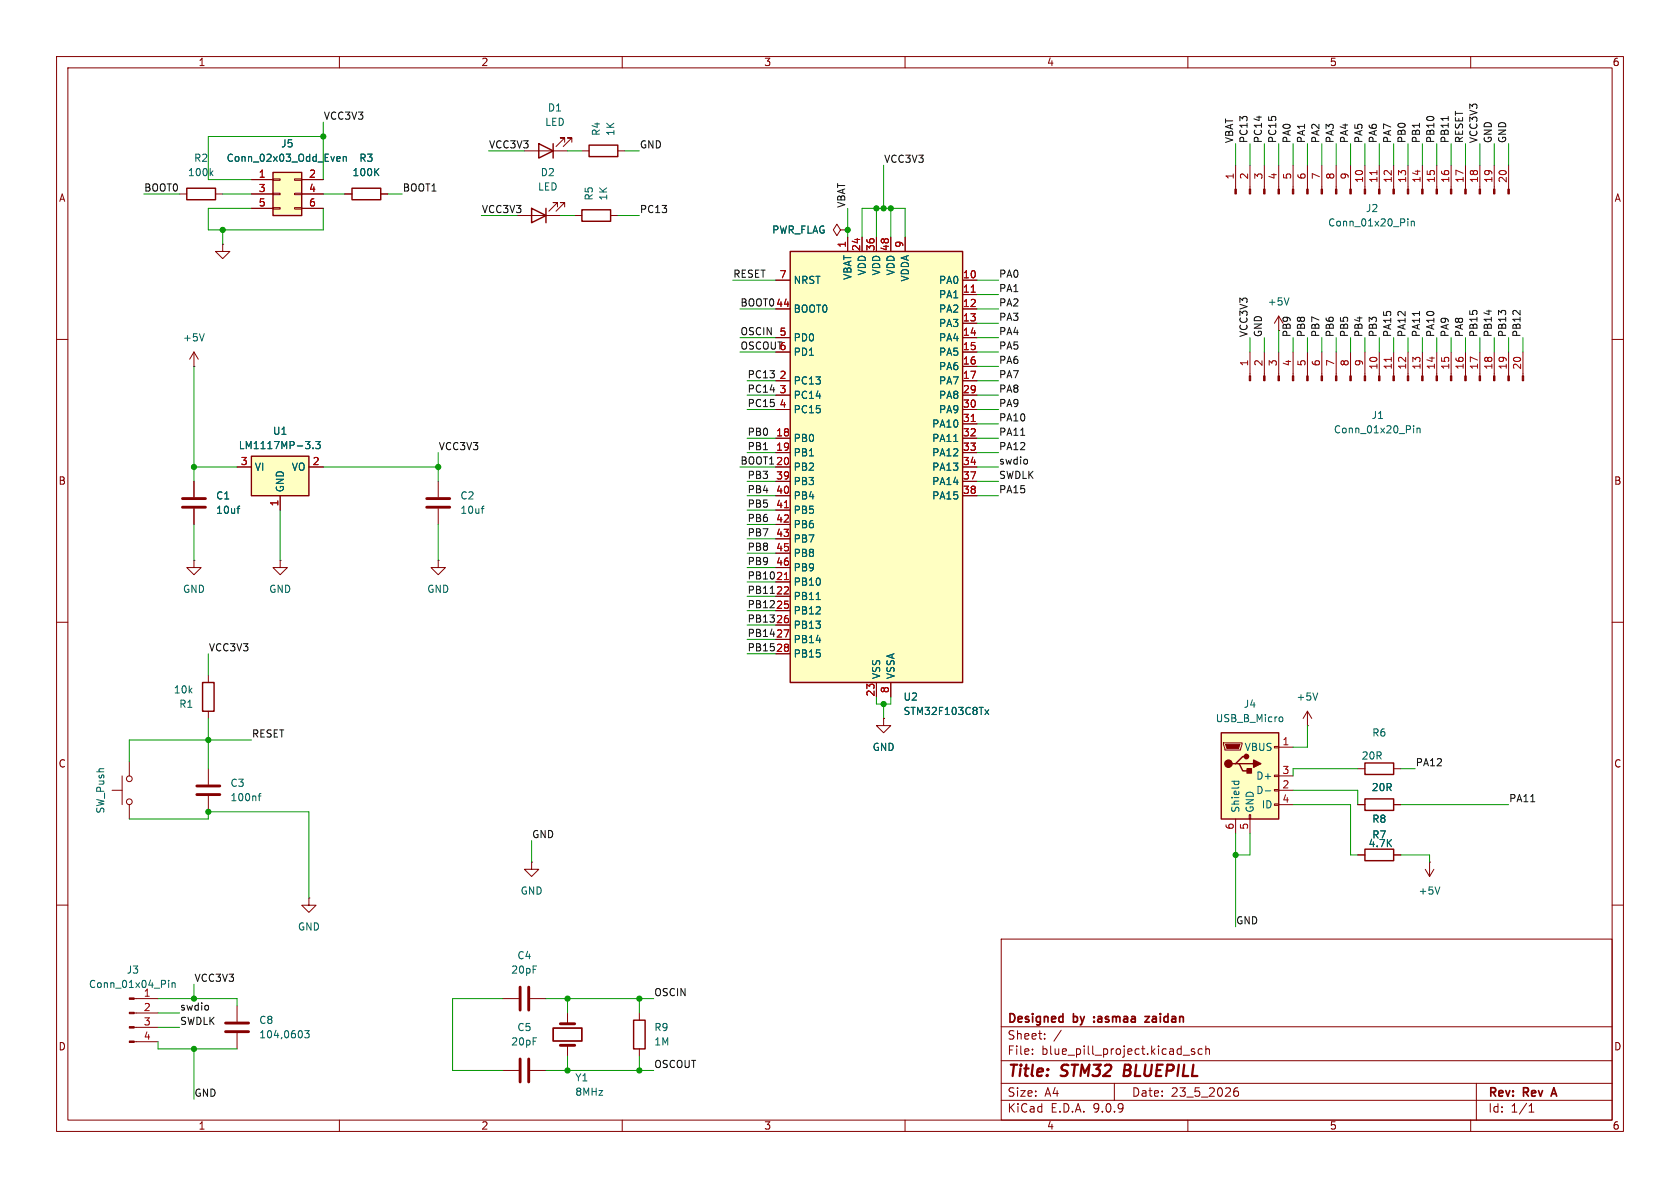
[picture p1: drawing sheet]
<svg xmlns="http://www.w3.org/2000/svg" width="297mm" height="210mm" viewBox="0 0 297 210" stroke-linecap="round" stroke-linejoin="round" font-family="sans-serif">
<g fill="none" stroke="#840000" stroke-width=".18">
<path d="M10 10h277v190h-277zM12 12h273v186h-273zM60 10v2M110 10v2M160 10v2M210 10v2M260 10v2M92.7 26.7h7.6M99.8 25.1v-.7h-.7h.7l-1.5 1.5M101.1 25.1v-.7h-.8h.8l-1.5 1.5M218.4 29.2v4.2M221 29.2v4.2"/>
<path d="M223.5 29.2v4.2M226.1 29.2v4.2M228.6 29.2v4.2M231.1 29.2v4.2M233.7 29.2v4.2M236.2 29.2v4.2M238.8 29.2v4.2M241.3 29.2v4.2M243.8 29.2v4.2M246.4 29.2v4.2M248.9 29.2v4.2M251.5 29.2v4.2"/>
<path d="M254 29.2v4.2M256.5 29.2v4.2M259.1 29.2v4.2M261.6 29.2v4.2M264.2 29.2v4.2M266.7 29.2v4.2M10 60h2M221 62.2v4.2M223.5 62.2v4.2M226.1 62.2v4.2M228.6 62.2v4.2M231.1 62.2v4.2"/>
<path d="M233.7 62.2v4.2M236.2 62.2v4.2M238.8 62.2v4.2M241.3 62.2v4.2M243.8 62.2v4.2M246.4 62.2v4.2M248.9 62.2v4.2M251.5 62.2v4.2M254 62.2v4.2M256.5 62.2v4.2M259.1 62.2v4.2M261.6 62.2v4.2"/>
<path d="M264.2 62.2v4.2M266.7 62.2v4.2M269.2 62.2v4.2M285 60h2M34.3 99.1v1.2h1.3l-1.3 1.3-1.3-1.3h1.3M34.3 99.1h.1M34.3 85.1v2.8M34.3 89.9v2.8M49.5 99.1v1.2h1.3l-1.3 1.3-1.2-1.3h1.2M49.5 99.1h.1M77.5 99.1v1.2h1.2l-1.2 1.3-1.3-1.3h1.3M77.5 99.1h.1"/>
<path d="M10 110h2M36.8 119.4v1.3M285 110h2M36.8 125.7v1.3M54.6 158.8v1.2h1.3l-1.3 1.3-1.3-1.3h1.3M54.6 158.8h.1M10 160h2M41.9 177.8v2.8M88.9 176.5h2.8M93.7 176.5h2.8M100.3 179.1v1.9M113 179.1v1.2"/>
<path d="M177 166h108v32h-108zM285 160h2M41.9 182.6v2.8M60 198v2M88.9 189.2h2.8M93.7 189.2h2.8M100.3 184.8v1.9M110 198v2M113 185.4v1.3M160 198v2M177 194.5h108M177 191.5h108"/>
<path d="M177 187.5h108M177 181.5h108M182.5 186.3v.1M182.5 185.5v.1M184.7 183.6v.1M184.7 182.8v.1M187.6 182.1l-1.3 2M197 191.5v3M209.2 186.5h1.1M210 198v2M211.2 185.5l-.4-.1-.2 .2 .1 .2 .5 .2v.3h-.6M212.5 185.5l-.4-.1-.3 .3v.4l.2 .2h.5"/>
<path d="M213.2 185.5l.2-.1 .3 .1 .1 .9M213.2 184.9v1.5M218.1 193.2l.3-.3h.4l.2 .3v.3l-.3 .3-.5-.1-.1-.2M218.8 192.3a.59 .59 0 0 0-.7 .6M260 198v2M261 191.5v6.5M270.3 196.6h.9M270.3 195.5l.4-.4v1.5"/>
</g>
<path d="M193.4 179.8v.1M202.4 179.7h.8l-.8 1h.8M97.8 181.7h5.1v2.3h-5.1zM193.4 180.5v.2M274.3 193.4h.8M274.7 192.3l-.5 1.5" fill="none" stroke="#840000" stroke-width=".3"/>
<path d="M198.9 188.2l-.3 2h.8" fill="none" stroke="#840000" stroke-width=".4"/>
<g fill="#840000" stroke="#840000" stroke-width=".18">
<path d="M220.9 66.4h.2v.9h-.2z"/>
<path d="M223.4 66.4h.2v.9h-.2z"/>
<path d="M225.9 66.4h.3v.9h-.3z"/>
<path d="M228.5 66.4h.2v.9h-.2z"/>
<path d="M231 66.4h.3v.9h-.3z"/>
<path d="M233.6 66.4h.2v.9h-.2z"/>
<path d="M236.1 66.4h.2v.9h-.2z"/>
<path d="M238.6 66.4h.3v.9h-.3z"/>
<path d="M241.2 66.4h.2v.9h-.2z"/>
<path d="M243.7 66.4h.3v.9h-.3z"/>
<path d="M246.3 66.4h.2v.9h-.2z"/>
<path d="M248.8 66.4h.2v.9h-.2z"/>
<path d="M251.3 66.4h.3v.9h-.3z"/>
<path d="M253.9 66.4h.2v.9h-.2z"/>
<path d="M256.4 66.4h.3v.9h-.3z"/>
<path d="M259 66.4h.2v.9h-.2z"/>
<path d="M261.5 66.4h.2v.9h-.2z"/>
<path d="M264 66.4h.3v.9h-.3z"/>
<path d="M266.6 66.4h.2v.9h-.2z"/>
<path d="M269.1 66.4h.3v.9h-.3z"/>
<path d="M218.3 33.4h.3v.9h-.3z"/>
<path d="M220.9 33.4h.2v.9h-.2z"/>
<path d="M223.4 33.4h.2v.9h-.2z"/>
<path d="M225.9 33.4h.3v.9h-.3z"/>
<path d="M228.5 33.4h.2v.9h-.2z"/>
<path d="M231 33.4h.3v.9h-.3z"/>
<path d="M233.6 33.4h.2v.9h-.2z"/>
<path d="M236.1 33.4h.2v.9h-.2z"/>
<path d="M238.6 33.4h.3v.9h-.3z"/>
<path d="M241.2 33.4h.2v.9h-.2z"/>
<path d="M243.7 33.4h.3v.9h-.3z"/>
<path d="M246.3 33.4h.2v.9h-.2z"/>
<path d="M248.8 33.4h.2v.9h-.2z"/>
<path d="M251.3 33.4h.3v.9h-.3z"/>
<path d="M253.9 33.4h.2v.9h-.2z"/>
<path d="M256.4 33.4h.3v.9h-.3z"/>
<path d="M259 33.4h.2v.9h-.2z"/>
<path d="M261.5 33.4h.2v.9h-.2z"/>
<path d="M264 33.4h.3v.9h-.3z"/>
<path d="M266.6 33.4h.2v.9h-.2z"/>
</g>
<path d="M243.4 30.1v.8M246 63.2v.7" fill="none" stroke="#a90000" stroke-width=".18"/>
<path d="M248.9 38.7v.1M248.9 39.1v.8M249.5 39.1v.8M249.5 39.2l.2-.1 .3 .1v.7M249.9 75.3v.1M249.9 75.7v.8M250.5 75.7v.8M250.5 75.8l.2-.1h.3l.1 .8M41.9 89.9h.5M42.4 89.5h-.3M53.9 182.2h.8l-.5 .5 .4 .1v.5l-.2 .2-.5-.2" fill="none" stroke="#006464" stroke-width=".18"/>
<path d="M95.2 25.4l2.6 1.3-2.6 1.2zM97.8 25.4v2.5M35.8 120.7h2v5h-2zM112 180.3h2v5.1h-2z" fill="none" stroke="#840000" stroke-width=".25"/>
<path d="M32.3 89.7h4M32.3 88.1h4M91.9 174.5v4.1M93.5 174.5v4.1M39.9 180.8h4M39.9 182.4h4M91.9 187.2v4.1M93.5 187.2v4.1M99.1 184.8h2.5M99.1 181h2.5" fill="none" stroke="#840000" stroke-width=".51"/>
<path d="M44.4 80.6h10.2v7h-10.2z" fill="#ffffc2"/>
<path d="M44.4 80.6h10.2v7h-10.2z" fill="none" stroke="#840000" stroke-width=".25"/>
<g fill="none" stroke="#840000" stroke-width=".18">
<path d="M148.6 40.6l-.6-1-.7 1 .7 1.1 .6-1.1h1.3M149.9 40.6h.1M34.3 64.8h.1M34.3 62.2l-.8 1.3M34.3 62.2l.8 1.3M34.3 62.2v2.6M41.9 82.6h2.5M49.5 87.6v2.6M54.6 82.6h2.5M77.5 85.1v2.8M77.5 89.9v2.8M94 152.4v1.3h1.2l-1.2 1.2-1.3-1.2h1.3"/>
<path d="M94 152.4h.1"/>
</g>
<path d="M36.1 59l-.4 1.3M54 78h.8l-.4 .5M54.7 78.7v.5M55.3 79.2v.1M55.8 78h.8l-.4 .5 .3 .2v.5l-.1 .1-.6-.1M85.1 89.9h.5M85.6 89.5h-.3" fill="none" stroke="#006464" stroke-width=".18"/>
<path d="M75.4 88.1h4.1M75.4 89.7h4.1" fill="none" stroke="#840000" stroke-width=".51"/>
<path d="M139.7 44.5h30.5v76.2h-30.5z" fill="#ffffc2"/>
<path d="M33 33.3h5.1v2h-5.1zM62.2 33.3h5.1v2h-5.1zM139.7 44.5h30.5v76.2h-30.5zM241.3 134.9h5.1v2h-5.1z" fill="none" stroke="#840000" stroke-width=".25"/>
<g fill="none" stroke="#840000" stroke-width=".18">
<path d="M31.7 34.3h1.3M38.1 34.3h1.3M61 34.3h1.2M67.3 34.3h1.3M39.4 43.2v1.3h1.2l-1.2 1.2-1.3-1.2h1.3M39.4 43.2h.1M137.2 49.5h2.5M137.2 54.6h2.5M137.2 59.7h2.5M149.9 41.9v2.6M152.4 41.9v2.6M154.9 41.9v2.6"/>
<path d="M157.5 41.9v2.6M160 41.9v2.6M170.2 49.5h2.5M170.2 54.6h2.5M170.2 59.7h2.5M170.2 52.1h2.5M170.2 57.2h2.5M226.1 58.4h.1M226.1 55.9l-.8 1.3M226.1 55.9l.7 1.3M226.1 55.9v2.5M137.2 62.2h2.5"/>
<path d="M137.2 67.3h2.5M137.2 69.9h2.5M137.2 72.4h2.5M137.2 77.5h2.5M170.2 62.2h2.5M170.2 67.3h2.5M170.2 69.9h2.5M170.2 72.4h2.5M170.2 77.5h2.5M170.2 64.8h2.5M170.2 74.9h2.5M137.2 80h2.5"/>
<path d="M137.2 82.6h2.5M137.2 85.1h2.5M137.2 87.6h2.5M137.2 90.2h2.5M137.2 92.7h2.5M137.2 95.3h2.5M137.2 97.8h2.5M170.2 80h2.5M170.2 82.6h2.5M170.2 85.1h2.5M170.2 87.6h2.5M137.2 100.3h2.5"/>
<path d="M137.2 102.9h2.5M137.2 105.4h2.5M137.2 108h2.5M137.2 110.5h2.5M137.2 113h2.5M137.2 115.6h2.5M154.9 120.7v2.5M157.5 120.7v2.5M240 135.9h1.3M246.4 135.9h1.2"/>
</g>
<path d="M171.7 51.7h.7M171.7 74.5h.7M138.7 89.8h.7M138.7 102.5h.7" fill="none" stroke="#a90000" stroke-width=".18"/>
<path d="M37.3 30.6l.3 .5M37.6 30.2l-.4 .5M66.4 30.3l.6 .8M67 29.8l-.7 .7M227.9 52.6l-.4 1.3M168.6 78h.7M144.3 106h.7M174.1 125.5l.7 .8M174.8 125.5l-.7 .8" fill="none" stroke="#006464" stroke-width=".18"/>
<path d="M48.3 30.5h5v7.6h-5z" fill="#ffffc2"/>
<path d="M48.3 30.5h5v7.6h-5zM94 36.8l2.5 1.3-2.5 1.3zM96.5 36.8v2.6M102.9 37.1h5v2h-5zM241.3 150.1h5.1v2h-5.1zM241.3 141.2h5.1v2.1h-5.1z" fill="none" stroke="#840000" stroke-width=".25"/>
<g fill="none" stroke="#840000" stroke-width=".18">
<path d="M44.4 31.8h3.9M44.4 34.3h3.9M44.4 36.8h3.9M48.3 31.6h1.2v.3h-1.2zM48.3 34.2h1.2v.2h-1.2zM48.3 36.7h1.2v.3h-1.2zM52.1 31.6h1.2v.3h-1.2zM52.1 34.2h1.2v.2h-1.2zM52.1 36.7h1.2v.3h-1.2zM53.3 31.8h3.8M53.3 34.3h3.8M53.3 36.8h3.8"/>
<path d="M91.4 38.1h7.7M98.6 36.6v-.8h-.8h.8l-1.6 1.5M99.8 36.6v-.8h-.7h.7l-1.5 1.5M101.6 38.1h1.3M107.9 38.1h1.3M156.2 127v1.3h1.3l-1.3 1.2-1.3-1.2h1.3M156.2 127h.1M231.1 128.3h.1M231.1 125.7l-.7 1.3M231.1 125.7l.8 1.3M231.1 125.7v2.6M240 151.1h1.3"/>
<path d="M240 142.2h1.3M246.4 151.1h1.2M246.4 142.2h1.2M252 153.7l.7 1.2M252.7 152.4h.1M252.7 152.4v2.5M253.5 153.7l-.8 1.2"/>
</g>
<path d="M59.7 27.7h.4v.3l-.6 .1M60.1 28.5h-.4M60.7 27.8l.2-.1h.3v.8M60.7 27.7v.8M233 122.5l-.5 1.3M254.5 156.8l-.4 1.3" fill="none" stroke="#006464" stroke-width=".18"/>
<path d="M215.9 129.5h10.2v15.3h-10.2z" fill="#ffffc2"/>
<path d="M104.1 25.7h5.1v2h-5.1zM215.9 129.5h10.2v15.3h-10.2zM218.4 135h.7l.6 1.3h1.3M219.1 135h2.5M220.3 133.7h-.6l-1.3 1.3h-.6" fill="none" stroke="#840000" stroke-width=".25"/>
<g fill="none" stroke="#840000" stroke-width=".18">
<path d="M44.4 31.8h3.9M44.4 34.3h3.9M44.4 36.8h3.9M53.3 31.8h3.8M53.3 34.3h3.8M53.3 36.8h3.8M61 34.3h1.2M67.3 34.3h1.3M102.9 26.7h1.2M109.2 26.7h1.3M137.2 49.5h2.5M137.2 54.6h2.5"/>
<path d="M137.2 59.7h2.5M149.9 40.6h.1M149.9 41.9v2.6M152.4 41.9v2.6M154.9 41.9v2.6M157.5 41.9v2.6M160 41.9v2.6M170.2 49.5h2.5M170.2 54.6h2.5M170.2 59.7h2.5M170.2 52.1h2.5M170.2 57.2h2.5"/>
<path d="M137.2 62.2h2.5M137.2 67.3h2.5M137.2 69.9h2.5M137.2 72.4h2.5M137.2 77.5h2.5M170.2 62.2h2.5M170.2 67.3h2.5M170.2 69.9h2.5M170.2 72.4h2.5M170.2 77.5h2.5M170.2 64.8h2.5M170.2 74.9h2.5"/>
<path d="M34.3 85.1v2.8M34.3 89.9v2.8M41.9 82.6h2.5M49.5 87.6v2.6M54.6 82.6h2.5M137.2 80h2.5M137.2 82.6h2.5M137.2 85.1h2.5M137.2 87.6h2.5M137.2 90.2h2.5M137.2 92.7h2.5M137.2 95.3h2.5"/>
<path d="M137.2 97.8h2.5M170.2 80h2.5M170.2 82.6h2.5M170.2 85.1h2.5M170.2 87.6h2.5M137.2 100.3h2.5M137.2 102.9h2.5M137.2 105.4h2.5M137.2 108h2.5M137.2 110.5h2.5M137.2 113h2.5M137.2 115.6h2.5"/>
<path d="M19.8 139.7h1.8M21.6 137.2v5M22.9 134.6v2.6M36.8 135.9v2.8M154.9 120.7v2.5M156.2 127h.1M157.5 120.7v2.5M216.3 131.3h3.3v.3l-.3 1h-2.8zM225.3 132h.8v.2h-.8zM225.3 137h.8v.3h-.8zM225.3 139.6h.8v.2h-.8zM226.1 132.1h2.5"/>
<path d="M226.1 137.2h2.5M226.1 139.7h2.5M22.9 142.2v2.6M36.8 140.7v2.8M218.4 144.8v2.5M220.9 144h.2v.8h-.2zM221 144.8v2.5M225.3 142.1h.8v.3h-.8zM226.1 142.2h2.5M240 142.2h1.3M240 151.1h1.3M246.4 142.2h1.2"/>
<path d="M246.4 151.1h1.2M23.7 176.5h4.2M23.7 179.1h4.2M23.7 181.6h4.2M23.7 184.2h4.2"/>
<circle cx="22.9" cy="137.7" r=".51"/>
<circle cx="22.9" cy="141.7" r=".51"/>
</g>
<g fill="#840000" stroke="#840000" stroke-width=".18">
<path d="M216.7 131.6h2.5l-.3 .7h-2z"/>
<path d="M22.9 176.4h.8v.3h-.8z"/>
<path d="M22.9 178.9h.8v.3h-.8z"/>
<path d="M22.9 181.5h.8v.2h-.8z"/>
<path d="M22.9 184h.8v.3h-.8z"/>
</g>
<g fill="#840000" stroke="#840000" stroke-width=".25">
<path d="M220.5 135.9h.7v.8h-.7z"/>
<path d="M221.6 134.4l1.3 .6-1.3 .6z"/>
<circle cx="217.2" cy="135" r=".63"/>
<circle cx="220.3" cy="133.7" r=".38"/>
</g>
<g fill="none" stroke="#006464" stroke-width=".18">
<path d="M59.7 27.7h.4v.3l-.6 .1M60.1 28.5h-.4M60.7 27.8l.2-.1h.3v.8M60.7 27.7v.8M66.4 30.3l.6 .8M67 29.8l-.7 .7M54 78h.8l-.4 .5M54.7 78.7v.5M55.3 79.2v.1M55.8 78h.8l-.4 .5 .3 .2v.5l-.1 .1-.6-.1M168.6 78h.7M41.9 89.9h.5"/>
<path d="M42.4 89.5h-.3M144.3 106h.7M174.1 125.5l.7 .8M174.8 125.5l-.7 .8M217.7 138.1h1.3M218.2 138.1v.4M219 138.1v.4M223.7 139.8h.9M226.4 126.7l.3 .1 .1 .2-.1 .5-.3 .1M45.6 140.7h.5M46.1 140.3l-.3 .2v1M29.8 173.3v.1"/>
<path d="M29.8 173.7v.9M30.4 173.7v.9M30.4 173.8l.2-.1 .3 .1 .1 .8"/>
</g>
<path d="M34.8 138.9h4.1M34.8 140.5h4.1" fill="none" stroke="#840000" stroke-width=".51"/>
<path d="M256 20.6v.7M250.9 55.1v.7M180.4 77h.8M181.6 81.3v.6M136.2 104.9h.7M270.6 141.7h.7M36.8 177.8v.6" fill="none" stroke="#0f0f0f" stroke-width=".18"/>
<g fill="none" stroke="#009600" stroke-width=".18">
<path d="M25.4 34.3h6.3M39.4 34.3h5M44.4 36.8h-7.6v3.8h20.3v-3.8M57.1 21.6v10.2M57.1 24.1h-20.3v7.7h7.6M57.1 34.3h3.9M68.6 34.3h2.5M85.1 38.1h6.3M86.4 26.7h6.3M99.1 38.1h2.5M100.3 26.7h2.6M109.2 38.1h3.8"/>
<path d="M110.5 26.7h2.5M149.9 36.8v5.1M154.9 36.8v5.1M156.2 29.2v7.6M157.5 36.8v5.1M218.4 25.4v3.8M221 25.4v3.8M223.5 25.4v3.8M226.1 25.4v3.8M228.6 25.4v3.8M231.1 25.4v3.8M233.7 25.4v3.8"/>
<path d="M236.2 25.4v3.8M238.8 25.4v3.8M241.3 25.4v3.8M243.8 25.4v3.8M246.4 25.4v3.8M248.9 25.4v3.8M251.5 25.4v3.8M254 25.4v3.8M256.5 25.4v3.8M259.1 25.4v3.8M261.6 25.4v3.8M264.2 25.4v3.8"/>
<path d="M266.7 25.4v3.8M39.4 40.6v2.6M129.5 49.5h7.7M130.8 59.7h6.4M130.8 54.6h6.4M152.4 41.9v-5.1h7.6v5.1M172.7 59.7h3.8M172.7 57.2h3.8M172.7 54.6h3.8M172.7 52.1h3.8M172.7 49.5h3.8M221 59.7v2.5"/>
<path d="M223.5 59.7v2.5M226.1 58.4v3.8M228.6 59.7v2.5M231.1 59.7v2.5M233.7 59.7v2.5M236.2 59.7v2.5M238.8 59.7v2.5M241.3 59.7v2.5M243.8 59.7v2.5M246.4 59.7v2.5M248.9 59.7v2.5M251.5 59.7v2.5"/>
<path d="M254 59.7v2.5M256.5 59.7v2.5M259.1 59.7v2.5M261.6 59.7v2.5M264.2 59.7v2.5M266.7 59.7v2.5M269.2 59.7v2.5M34.3 64.8v20.3M130.8 62.2h6.4M132.1 69.9h5.1M132.1 67.3h5.1M132.1 72.4h5.1"/>
<path d="M132.1 77.5h5.1M172.7 69.9h3.8M172.7 64.8h3.8M172.7 67.3h3.8M172.7 74.9h3.8M172.7 72.4h3.8M172.7 62.2h3.8M172.7 77.5h3.8M34.3 82.6h7.6M34.3 92.7v6.4M49.5 90.2v8.9M57.1 82.6h20.4"/>
<path d="M77.5 80v5.1M77.5 92.7v6.4M130.8 82.6h6.4M132.1 80h5.1M132.1 92.7h5.1M132.1 85.1h5.1M132.1 90.2h5.1M132.1 95.3h5.1M132.1 97.8h5.1M132.1 87.6h5.1M172.7 80h3.8M172.7 82.6h3.8"/>
<path d="M172.7 85.1h3.8M172.7 87.6h3.8M36.8 115.6v3.8M132.1 100.3h5.1M132.1 102.9h5.1M132.1 110.5h5.1M132.1 115.6h5.1M132.1 108h5.1M132.1 113h5.1M132.1 105.4h5.1M36.8 127v8.9M44.4 130.8h-21.5v3.8"/>
<path d="M154.9 123.2v1.3h2.6v-1.3M156.2 124.5v2.5M228.6 139.7h11.4v2.5M231.1 128.3v3.8h-2.5M240 135.9h-11.4v1.3M247.6 135.9h2.6M22.9 144.8h13.9v-1.3h17.8v15.3M94 148.6v3.8M218.4 147.3v16.5M221 147.3v3.8h-2.6M228.6 142.2h10.2v8.9h1.2M247.6 142.2h19.1"/>
<path d="M247.6 151.1h5.1v1.3M27.9 176.5h14v1.3M27.9 179.1h3.8M34.3 174v2.5M88.9 176.5h-8.9v12.7h8.9M96.5 176.5h19.1M100.3 176.5v2.6M113 176.5v2.6M27.9 184.2v1.2h14M27.9 181.6h3.8M34.3 185.4v8.9M96.5 189.2h19.1"/>
<path d="M100.3 186.7v2.5M113 186.7v2.5"/>
</g>
<path d="M171.7 51.7h.7M171.7 74.5h.7M138.7 89.8h.7M138.7 102.5h.7" fill="none" stroke="#a90000" stroke-width=".18"/>
<g fill="#009600" stroke="#009600" stroke-width=".18">
<circle cx="149.9" cy="40.6" r=".46"/>
<circle cx="157.5" cy="36.8" r=".46"/>
<circle cx="156.2" cy="36.8" r=".46"/>
<circle cx="154.9" cy="36.8" r=".46"/>
<circle cx="218.4" cy="151.1" r=".46"/>
<circle cx="113" cy="176.5" r=".46"/>
<circle cx="156.2" cy="124.5" r=".46"/>
<circle cx="100.3" cy="176.5" r=".46"/>
<circle cx="113" cy="189.2" r=".46"/>
<circle cx="100.3" cy="189.2" r=".46"/>
<circle cx="57.1" cy="24.1" r=".46"/>
<circle cx="39.4" cy="40.6" r=".46"/>
<circle cx="34.3" cy="82.6" r=".46"/>
<circle cx="77.5" cy="82.6" r=".46"/>
<circle cx="34.3" cy="185.4" r=".46"/>
<circle cx="36.8" cy="143.5" r=".46"/>
<circle cx="34.3" cy="176.5" r=".46"/>
<circle cx="36.8" cy="130.8" r=".46"/>
</g>
<g font-size="2.8" fill="#840000">
<text x="178" y="190.9">Title:</text>
<text x="187.7" y="190.9">STM32</text>
<text x="199.5" y="190.9">BLUEPILL</text>
</g>
<g font-size="2.1" fill="#840000">
<text x="178" y="184">Sheet:</text>
<text x="178" y="181.2">Designed</text>
<text x="189.8" y="181.2">by</text>
<text x="194.1" y="181.2">:asmaa</text>
<text x="203.8" y="181.2">zaidan</text>
<text x="178" y="186.7">File:</text>
<text x="184.1" y="186.7">blue_pill_project.kicad_sch</text>
<text x="178" y="196.9">KiCad</text>
<text x="178" y="194.1">Size:</text>
<text x="184.7" y="194.1">A4</text>
<text x="185.7" y="196.9">E.D.A.</text>
<text x="193.3" y="196.9">9.0.9</text>
<text x="200" y="194.1">Date:</text>
<text x="207" y="194.1">23_5_2026</text>
<text x="263" y="194.3">Rev:</text>
<text x="263" y="196.9">Id:</text>
<text x="267.1" y="196.9">1/1</text>
<text x="269.4" y="194.3">Rev</text>
<text x="275.1" y="194.3">A</text>
</g>
<g font-size="1.8" fill="#840000">
<text x="35" y="11.9">1</text>
<text x="85" y="11.9">2</text>
<text x="135" y="11.9">3</text>
<text x="185" y="11.9">4</text>
<text x="235" y="11.9">5</text>
<text x="285" y="11.9">6</text>
<text x="10.3" y="35.9">A</text>
<text x="285.3" y="35.9">A</text>
<text x="10.3" y="85.9">B</text>
<text x="285.3" y="85.9">B</text>
<text x="10.3" y="135.9">C</text>
<text x="285.3" y="135.9">C</text>
<text x="10.3" y="185.9">D</text>
<text x="285.3" y="185.9">D</text>
<text x="35" y="199.9">1</text>
<text x="85" y="199.9">2</text>
<text x="135" y="199.9">3</text>
<text x="185" y="199.9">4</text>
<text x="235" y="199.9">5</text>
<text x="285" y="199.9">6</text>
</g>
<g font-size="1.8" fill="#0f0f0f">
<text x="57.1" y="21.2">VCC3V3</text>
<text x="86.4" y="26.3">VCC3V3</text>
<text x="113" y="26.3">GND</text>
<text x="156.2" y="28.9">VCC3V3</text>
<text x="218.1" y="25.4" transform="rotate(-90 218.1 25.4)">VBAT</text>
<text x="220.6" y="25.4" transform="rotate(-90 220.6 25.4)">PC13</text>
<text x="223.2" y="25.4" transform="rotate(-90 223.2 25.4)">PC14</text>
<text x="225.7" y="25.4" transform="rotate(-90 225.7 25.4)">PC15</text>
<text x="228.3" y="25.4" transform="rotate(-90 228.3 25.4)">PA0</text>
<text x="230.8" y="25.4" transform="rotate(-90 230.8 25.4)">PA1</text>
<text x="233.3" y="25.4" transform="rotate(-90 233.3 25.4)">PA2</text>
<text x="235.9" y="25.4" transform="rotate(-90 235.9 25.4)">PA3</text>
<text x="238.4" y="25.4" transform="rotate(-90 238.4 25.4)">PA4</text>
<text x="241" y="25.4" transform="rotate(-90 241 25.4)">PA5</text>
<text x="243.5" y="25.4" transform="rotate(-90 243.5 25.4)">PA6</text>
<text x="246" y="25.4" transform="rotate(-90 246 25.4)">PA7</text>
<text x="248.6" y="25.4" transform="rotate(-90 248.6 25.4)">PB0</text>
<text x="251.1" y="25.4" transform="rotate(-90 251.1 25.4)">PB1</text>
<text x="253.7" y="25.4" transform="rotate(-90 253.7 25.4)">PB10</text>
<text x="256.2" y="25.4" transform="rotate(-90 256.2 25.4)">PB11</text>
<text x="258.7" y="25.4" transform="rotate(-90 258.7 25.4)">RESET</text>
<text x="261.3" y="25.4" transform="rotate(-90 261.3 25.4)">VCC3V3</text>
<text x="263.8" y="25.4" transform="rotate(-90 263.8 25.4)">GND</text>
<text x="266.4" y="25.4" transform="rotate(-90 266.4 25.4)">GND</text>
<text x="25.4" y="33.9">BOOT0</text>
<text x="71.1" y="33.9">BOOT1</text>
<text x="85.1" y="37.8">VCC3V3</text>
<text x="113" y="37.8">PC13</text>
<text x="149.5" y="36.8" transform="rotate(-90 149.5 36.8)">VBAT</text>
<text x="129.5" y="49.2">RESET</text>
<text x="176.5" y="49.2">PA0</text>
<text x="176.5" y="51.7">PA1</text>
<text x="130.8" y="54.3">BOOT0</text>
<text x="130.8" y="59.3">OSCIN</text>
<text x="176.5" y="56.8">PA3</text>
<text x="176.5" y="59.3">PA4</text>
<text x="176.5" y="54.3">PA2</text>
<text x="220.6" y="59.7" transform="rotate(-90 220.6 59.7)">VCC3V3</text>
<text x="223.2" y="59.7" transform="rotate(-90 223.2 59.7)">GND</text>
<text x="228.3" y="59.7" transform="rotate(-90 228.3 59.7)">PB9</text>
<text x="230.8" y="59.7" transform="rotate(-90 230.8 59.7)">PB8</text>
<text x="233.3" y="59.7" transform="rotate(-90 233.3 59.7)">PB7</text>
<text x="235.9" y="59.7" transform="rotate(-90 235.9 59.7)">PB6</text>
<text x="238.4" y="59.7" transform="rotate(-90 238.4 59.7)">PB5</text>
<text x="241" y="59.7" transform="rotate(-90 241 59.7)">PB4</text>
<text x="243.5" y="59.7" transform="rotate(-90 243.5 59.7)">PB3</text>
<text x="246" y="59.7" transform="rotate(-90 246 59.7)">PA15</text>
<text x="248.6" y="59.7" transform="rotate(-90 248.6 59.7)">PA12</text>
<text x="251.1" y="59.7" transform="rotate(-90 251.1 59.7)">PA11</text>
<text x="253.7" y="59.7" transform="rotate(-90 253.7 59.7)">PA10</text>
<text x="256.2" y="59.7" transform="rotate(-90 256.2 59.7)">PA9</text>
<text x="258.7" y="59.7" transform="rotate(-90 258.7 59.7)">PA8</text>
<text x="261.3" y="59.7" transform="rotate(-90 261.3 59.7)">PB15</text>
<text x="263.8" y="59.7" transform="rotate(-90 263.8 59.7)">PB14</text>
<text x="266.4" y="59.7" transform="rotate(-90 266.4 59.7)">PB13</text>
<text x="268.9" y="59.7" transform="rotate(-90 268.9 59.7)">PB12</text>
<text x="130.8" y="61.9">OSCOUT6</text>
<text x="176.5" y="64.4">PA6</text>
<text x="176.5" y="61.9">PA5</text>
<text x="132.1" y="67">PC13</text>
<text x="132.1" y="69.5">PC14</text>
<text x="176.5" y="67">PA7</text>
<text x="176.5" y="69.5">PA8</text>
<text x="132.1" y="72">PC15</text>
<text x="132.1" y="77.1">PB0</text>
<text x="176.5" y="74.6">PA10</text>
<text x="176.5" y="77.1">PA11</text>
<text x="176.5" y="72">PA9</text>
<text x="77.5" y="79.7">VCC3V3</text>
<text x="130.8" y="82.2">BOOT1</text>
<text x="132.1" y="79.7">PB1</text>
<text x="176.5" y="82.2">swdio</text>
<text x="176.5" y="79.7">PA12</text>
<text x="132.1" y="84.7">PB3</text>
<text x="132.1" y="89.8">PB5</text>
<text x="132.1" y="87.3">PB4</text>
<text x="176.5" y="84.7">SWDLK</text>
<text x="176.5" y="87.3">PA15</text>
<text x="132.1" y="94.9">PB7</text>
<text x="132.1" y="92.4">PB6</text>
<text x="132.1" y="97.4">PB8</text>
<text x="132.1" y="100">PB9</text>
<text x="132.1" y="105.1">PB11</text>
<text x="132.1" y="107.6">PB12</text>
<text x="132.1" y="102.5">PB10</text>
<text x="132.1" y="112.7">PB14</text>
<text x="132.1" y="110.1">PB13</text>
<text x="36.8" y="115.2">VCC3V3</text>
<text x="132.1" y="115.2">PB15</text>
<text x="44.4" y="130.5">RESET</text>
<text x="250.2" y="135.5">PA12</text>
<text x="266.7" y="141.9">PA11</text>
<text x="94" y="148.2">GND</text>
<text x="218.4" y="163.5">GND</text>
<text x="34.3" y="173.6">VCC3V3</text>
<text x="31.7" y="178.7">swdio</text>
<text x="115.6" y="176.2">OSCIN</text>
<text x="31.7" y="181.3">SWDLK</text>
<text x="115.6" y="188.9">OSCOUT</text>
<text x="34.3" y="194">GND</text>
</g>
<g font-size="1.8" fill="#006464">
<text x="96.3" y="22.5">LED</text>
<text x="96.8" y="19.9">D1</text>
<text x="34.2" y="28.8">R2</text>
<text x="40" y="28.8">Conn_02x03_Odd_Even</text>
<text x="49.6" y="26.3">J5</text>
<text x="63.4" y="28.8">R3</text>
<text x="106.3" y="24.1" transform="rotate(-90 106.3 24.1)">R4</text>
<text x="108.8" y="24.1" transform="rotate(-90 108.8 24.1)">1K</text>
<text x="33.1" y="31.3">100k</text>
<text x="62.2" y="31.3">100K</text>
<text x="95" y="33.9">LED</text>
<text x="95.5" y="31.3">D2</text>
<text x="105" y="35.6" transform="rotate(-90 105 35.6)">R5</text>
<text x="107.5" y="35.6" transform="rotate(-90 107.5 35.6)">1K</text>
<text x="136.4" y="41.5">PWR_FLAG</text>
<text x="234.7" y="40.2">Conn_01x20_Pin</text>
<text x="241.4" y="37.7">J2</text>
<text x="140.2" y="50.4">NRST</text>
<text x="150.7" y="49.6" transform="rotate(-90 150.7 49.6)">VBAT</text>
<text x="153.3" y="48.8" transform="rotate(-90 153.3 48.8)">VDD</text>
<text x="155.8" y="48.8" transform="rotate(-90 155.8 48.8)">VDD</text>
<text x="158.3" y="48.8" transform="rotate(-90 158.3 48.8)">VDD</text>
<text x="160.9" y="49.9" transform="rotate(-90 160.9 49.9)">VDDA</text>
<text x="165.9" y="50.4">PA0</text>
<text x="165.9" y="52.9">PA1</text>
<text x="140.2" y="55.5">BOOT0</text>
<text x="165.9" y="55.5">PA2</text>
<text x="165.9" y="58">PA3</text>
<text x="224" y="54.2">+5V</text>
<text x="32.3" y="60.6">+5V</text>
<text x="140.2" y="60.6">PD0</text>
<text x="140.2" y="63.1">PD1</text>
<text x="165.9" y="60.6">PA4</text>
<text x="165.9" y="63.1">PA5</text>
<text x="165.9" y="65.6">PA6</text>
<text x="140.2" y="68.2">PC13</text>
<text x="140.2" y="70.7">PC14</text>
<text x="165.9" y="68.2">PA7</text>
<text x="165.9" y="70.7">PA8</text>
<text x="48.2" y="77.1">U1</text>
<text x="140.2" y="73.3">PC15</text>
<text x="164.7" y="75.8">PA10</text>
<text x="165.9" y="73.3">PA9</text>
<text x="235.7" y="76.8">Conn_01x20_Pin</text>
<text x="242.4" y="74.3">J1</text>
<text x="42.1" y="79.6">LM1117MP-3.3</text>
<text x="45" y="83.4">VI</text>
<text x="51.5" y="83.4">VO</text>
<text x="140.2" y="78.3">PB0</text>
<text x="140.2" y="80.9">PB1</text>
<text x="140.2" y="83.4">PB2</text>
<text x="164.7" y="78.3">PA11</text>
<text x="164.7" y="80.9">PA12</text>
<text x="164.7" y="83.4">PA13</text>
<text x="38.1" y="88.5">C1</text>
<text x="50.4" y="87.1" transform="rotate(-90 50.4 87.1)">GND</text>
<text x="81.3" y="88.5">C2</text>
<text x="140.2" y="86">PB3</text>
<text x="140.2" y="88.5">PB4</text>
<text x="164.7" y="86">PA14</text>
<text x="164.7" y="88.5">PA15</text>
<text x="38.1" y="91">10uf</text>
<text x="81.3" y="91">10uf</text>
<text x="140.2" y="91">PB5</text>
<text x="140.2" y="93.6">PB6</text>
<text x="140.2" y="96.1">PB7</text>
<text x="140.2" y="98.7">PB8</text>
<text x="140.2" y="101.2">PB9</text>
<text x="32.3" y="105">GND</text>
<text x="47.5" y="105">GND</text>
<text x="75.4" y="105">GND</text>
<text x="140.2" y="103.7">PB10</text>
<text x="140.2" y="106.3">PB11</text>
<text x="140.2" y="108.8">PB12</text>
<text x="140.2" y="111.4">PB13</text>
<text x="140.2" y="113.9">PB14</text>
<text x="140.2" y="116.4">PB15</text>
<text x="30.6" y="122.8">10k</text>
<text x="31.6" y="125.3">R1</text>
<text x="155.8" y="120.1" transform="rotate(-90 155.8 120.1)">VSS</text>
<text x="158.3" y="120.1" transform="rotate(-90 158.3 120.1)">VSSA</text>
<text x="159.6" y="124.1">U2</text>
<text x="219.8" y="125.3">J4</text>
<text x="229.1" y="124.1">+5V</text>
<text x="159.6" y="126.6">STM32F103C8Tx</text>
<text x="214.8" y="127.9">USB_B_Micro</text>
<text x="242.5" y="130.4">R6</text>
<text x="154.2" y="132.9">GND</text>
<text x="219.9" y="132.9">VBUS</text>
<text x="240.6" y="134.5">20R</text>
<text x="18.6" y="143.9" transform="rotate(-90 18.6 143.9)">SW_Push</text>
<text x="40.6" y="139.3">C3</text>
<text x="40.6" y="141.8">100nf</text>
<text x="219.3" y="143.8" transform="rotate(-90 219.3 143.8)">Shield</text>
<text x="221.8" y="143.8" transform="rotate(-90 221.8 143.8)">GND</text>
<text x="222" y="138">D+</text>
<text x="222" y="140.6">D-</text>
<text x="223" y="143.1">ID</text>
<text x="242.4" y="140.1">20R</text>
<text x="241.8" y="150">4.7K</text>
<text x="242.5" y="145.6">R8</text>
<text x="242.5" y="148.4">R7</text>
<text x="91.9" y="158.3">GND</text>
<text x="250.7" y="158.3">+5V</text>
<text x="52.6" y="164.7">GND</text>
<text x="22.3" y="172.3">J3</text>
<text x="90.3" y="172.3">20pF</text>
<text x="91.4" y="169.8">C4</text>
<text x="15.6" y="174.9">Conn_01x04_Pin</text>
<text x="25.3" y="176.3">1</text>
<text x="45.7" y="181.2">C8</text>
<text x="45.7" y="183.7">104,0603</text>
<text x="90.3" y="185">20pF</text>
<text x="91.4" y="182.5">C5</text>
<text x="115.6" y="182.5">R9</text>
<text x="115.6" y="185">1M</text>
<text x="101.6" y="191.4">Y1</text>
<text x="101.6" y="193.9">8MHz</text>
</g>
<g font-size="1.8" fill="#a90000">
<text x="45.6" y="31.5">1</text>
<text x="45.6" y="34">3</text>
<text x="54.5" y="31.5">2</text>
<text x="54.5" y="34">4</text>
<text x="218.2" y="31.8" transform="rotate(-90 218.2 31.8)">1</text>
<text x="220.7" y="31.8" transform="rotate(-90 220.7 31.8)">2</text>
<text x="223.3" y="31.8" transform="rotate(-90 223.3 31.8)">3</text>
<text x="225.8" y="31.8" transform="rotate(-90 225.8 31.8)">4</text>
<text x="228.3" y="31.8" transform="rotate(-90 228.3 31.8)">5</text>
<text x="230.9" y="31.8" transform="rotate(-90 230.9 31.8)">6</text>
<text x="233.4" y="31.8" transform="rotate(-90 233.4 31.8)">7</text>
<text x="236" y="31.8" transform="rotate(-90 236 31.8)">8</text>
<text x="238.5" y="31.8" transform="rotate(-90 238.5 31.8)">9</text>
<text x="241" y="32.4" transform="rotate(-90 241 32.4)">10</text>
<text x="243.6" y="32.4" transform="rotate(-90 243.6 32.4)">11</text>
<text x="246.1" y="32.4" transform="rotate(-90 246.1 32.4)">12</text>
<text x="248.7" y="32.4" transform="rotate(-90 248.7 32.4)">13</text>
<text x="251.2" y="32.4" transform="rotate(-90 251.2 32.4)">14</text>
<text x="253.7" y="32.4" transform="rotate(-90 253.7 32.4)">15</text>
<text x="256.3" y="32.4" transform="rotate(-90 256.3 32.4)">16</text>
<text x="258.8" y="32.4" transform="rotate(-90 258.8 32.4)">17</text>
<text x="261.4" y="32.4" transform="rotate(-90 261.4 32.4)">18</text>
<text x="263.9" y="32.4" transform="rotate(-90 263.9 32.4)">19</text>
<text x="266.4" y="32.4" transform="rotate(-90 266.4 32.4)">20</text>
<text x="45.6" y="36.6">5</text>
<text x="54.5" y="36.6">6</text>
<text x="149.6" y="43.9" transform="rotate(-90 149.6 43.9)">1</text>
<text x="152.1" y="44.5" transform="rotate(-90 152.1 44.5)">24</text>
<text x="154.7" y="44.5" transform="rotate(-90 154.7 44.5)">36</text>
<text x="157.2" y="44.5" transform="rotate(-90 157.2 44.5)">48</text>
<text x="159.8" y="43.9" transform="rotate(-90 159.8 43.9)">9</text>
<text x="137.7" y="49.3">7</text>
<text x="170.1" y="49.3">10</text>
<text x="170.1" y="51.8">11</text>
<text x="137.1" y="54.4">44</text>
<text x="137.7" y="59.4">5</text>
<text x="170.1" y="54.4">12</text>
<text x="170.1" y="56.9">13</text>
<text x="170.1" y="59.4">14</text>
<text x="137.7" y="62">6</text>
<text x="170.1" y="62">15</text>
<text x="170.1" y="64.5">16</text>
<text x="220.7" y="64.8" transform="rotate(-90 220.7 64.8)">1</text>
<text x="223.3" y="64.8" transform="rotate(-90 223.3 64.8)">2</text>
<text x="225.8" y="64.8" transform="rotate(-90 225.8 64.8)">3</text>
<text x="228.3" y="64.8" transform="rotate(-90 228.3 64.8)">4</text>
<text x="230.9" y="64.8" transform="rotate(-90 230.9 64.8)">5</text>
<text x="233.4" y="64.8" transform="rotate(-90 233.4 64.8)">6</text>
<text x="236" y="64.8" transform="rotate(-90 236 64.8)">7</text>
<text x="238.5" y="64.8" transform="rotate(-90 238.5 64.8)">8</text>
<text x="241" y="64.8" transform="rotate(-90 241 64.8)">9</text>
<text x="243.6" y="65.4" transform="rotate(-90 243.6 65.4)">10</text>
<text x="246.1" y="65.4" transform="rotate(-90 246.1 65.4)">11</text>
<text x="248.7" y="65.4" transform="rotate(-90 248.7 65.4)">12</text>
<text x="251.2" y="65.4" transform="rotate(-90 251.2 65.4)">13</text>
<text x="253.7" y="65.4" transform="rotate(-90 253.7 65.4)">14</text>
<text x="256.3" y="65.4" transform="rotate(-90 256.3 65.4)">15</text>
<text x="258.8" y="65.4" transform="rotate(-90 258.8 65.4)">16</text>
<text x="261.4" y="65.4" transform="rotate(-90 261.4 65.4)">17</text>
<text x="263.9" y="65.4" transform="rotate(-90 263.9 65.4)">18</text>
<text x="266.4" y="65.4" transform="rotate(-90 266.4 65.4)">19</text>
<text x="269" y="65.4" transform="rotate(-90 269 65.4)">20</text>
<text x="137.7" y="67.1">2</text>
<text x="137.7" y="69.6">3</text>
<text x="170.1" y="67.1">17</text>
<text x="170.1" y="69.6">29</text>
<text x="137.1" y="77.2">18</text>
<text x="137.7" y="72.1">4</text>
<text x="170.1" y="72.1">30</text>
<text x="170.1" y="74.7">31</text>
<text x="170.1" y="77.2">32</text>
<text x="42.5" y="82.3">3</text>
<text x="55.2" y="82.3">2</text>
<text x="137.1" y="79.8">19</text>
<text x="137.1" y="82.3">20</text>
<text x="170.1" y="79.8">33</text>
<text x="170.1" y="82.3">34</text>
<text x="49.3" y="89.6" transform="rotate(-90 49.3 89.6)">1</text>
<text x="137.1" y="84.8">39</text>
<text x="137.1" y="87.4">40</text>
<text x="137.1" y="89.9">41</text>
<text x="170.1" y="84.8">37</text>
<text x="170.1" y="87.4">38</text>
<text x="137.1" y="92.5">42</text>
<text x="137.1" y="95">43</text>
<text x="137.1" y="97.5">45</text>
<text x="137.1" y="100.1">46</text>
<text x="137.1" y="102.6">21</text>
<text x="137.1" y="105.2">22</text>
<text x="137.1" y="107.7">25</text>
<text x="137.1" y="110.2">26</text>
<text x="137.1" y="112.8">27</text>
<text x="137.1" y="115.3">28</text>
<text x="154.7" y="123.2" transform="rotate(-90 154.7 123.2)">23</text>
<text x="157.2" y="122.6" transform="rotate(-90 157.2 122.6)">8</text>
<text x="226.6" y="131.8">1</text>
<text x="226.6" y="136.9">3</text>
<text x="226.6" y="139.4">2</text>
<text x="226.6" y="142">4</text>
<text x="218.2" y="146.8" transform="rotate(-90 218.2 146.8)">6</text>
<text x="220.7" y="146.8" transform="rotate(-90 220.7 146.8)">5</text>
<text x="25.3" y="178.8">2</text>
<text x="25.3" y="181.4">3</text>
<text x="25.3" y="183.9">4</text>
</g>
</svg>
